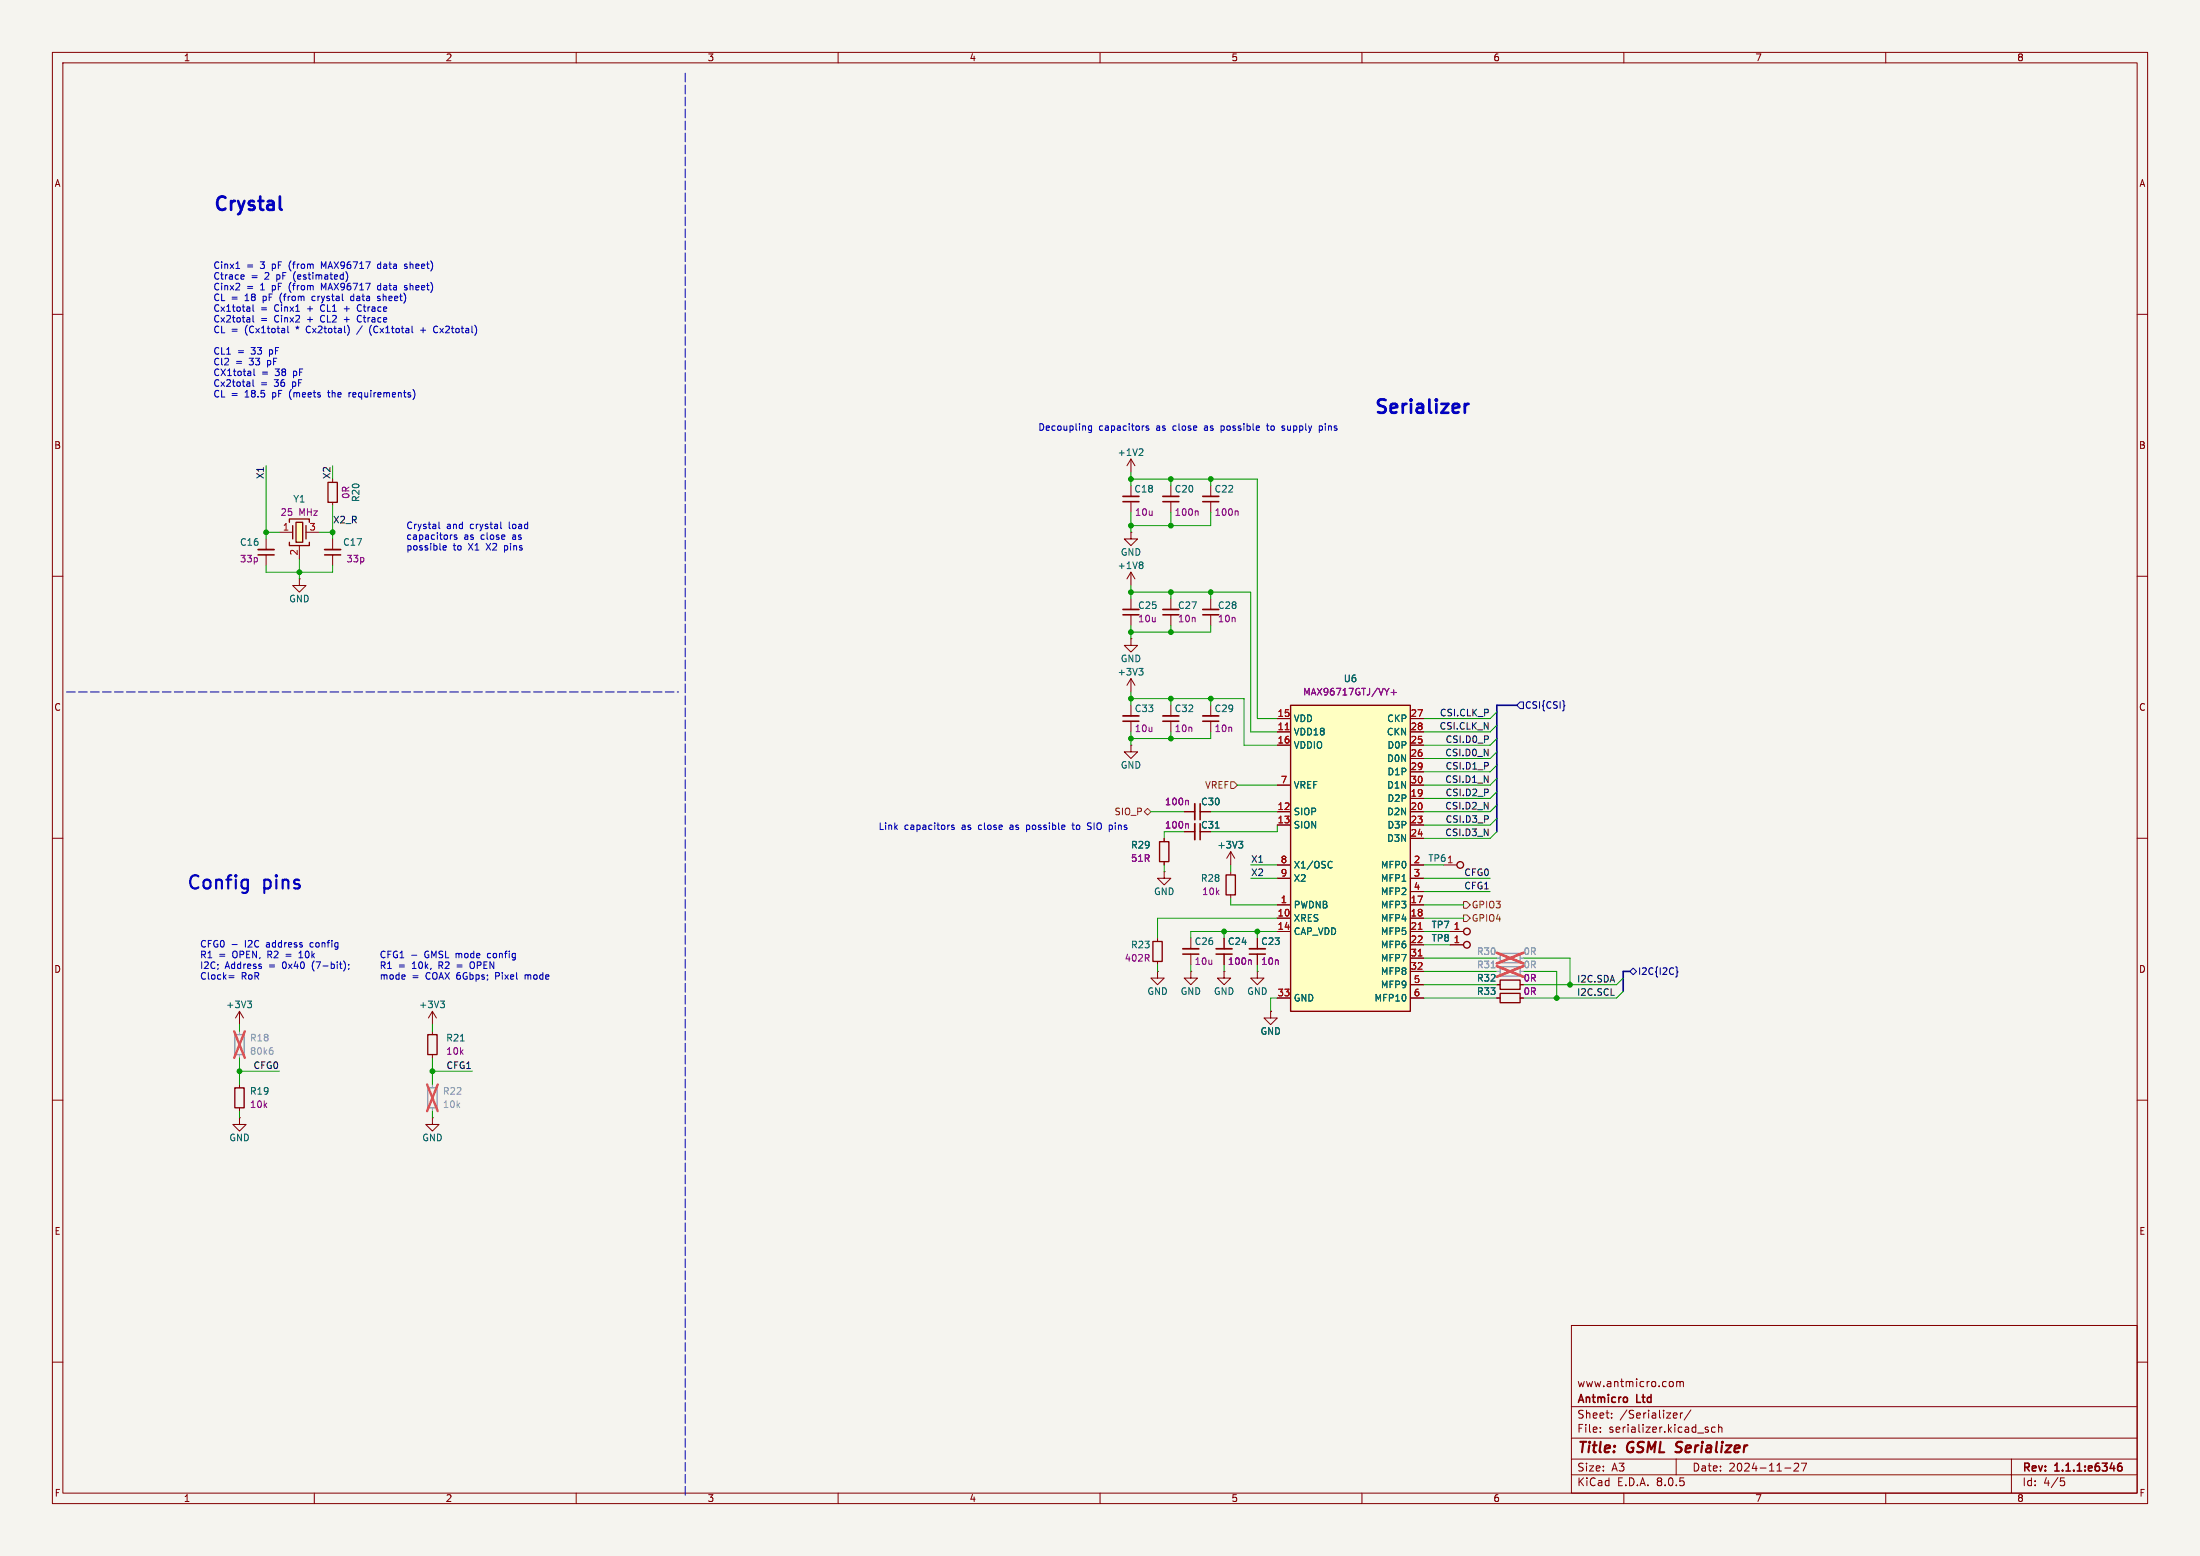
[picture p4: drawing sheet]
<svg xmlns="http://www.w3.org/2000/svg" width="420mm" height="297mm" viewBox="0 0 420 297" stroke-linecap="round" stroke-linejoin="round" font-family="sans-serif">
<path d="M0 0h420v297h-420z" fill="#f5f4ef" stroke="#f5f4ef" stroke-width=".19"/>
<g fill="none" stroke="#840000" stroke-width=".19">
<path d="M10 10h400v277h-400zM12 12h396v273h-396zM60 10v2M110 10v2M160 10v2M210 10v2M260 10v2M310 10v2M360 10v2M10 60h2M408 60h2M10 110h2"/>
<path d="M408 110h2M10 160h2M408 160h2M240 185.4v1.3h-1.2l1.2 1.3 1.3-1.3h-1.3M240 185.4h.1M10 210h2M408 210h2M10 260h2M300 253h108v32h-108zM408 260h2M300 278.5h108M300 274.5h108"/>
<path d="M300 268.5h108M305.5 273.2v.2M305.5 272.5v.1M307.7 270.5v.2M307.7 269.8v.1M319.2 263.7l.2 .3v.4l-.2 .3M319.7 269.7l.4 .1 .1 .2-.8 .2M320 278.5v3M320.1 270.6l-.4 .1M320.1 263.8l.4-.1 .2 .2M320.1 263.7v1M320.7 263.9l.2-.2 .4 .1 .1 .9"/>
<path d="M320.7 263.9v.8M320.8 269.7v1M321.2 269.7l-.3 .1-.1 .2M322.8 269.1l-1.3 1.9M325.7 272.9l.4 .1 .1 .2-.3 .2h-.2M325.7 272.4l.4 .1M327.4 272.5l-.4-.1-.3 .3 .2 .6h.5M328.1 272.5l.2-.1 .4 .1v.9M328.1 271.9v1.5M342.5 279.4l.6-.1 .2 .1 .1 .3-1 1.1h1M343.9 279.3h1l-.7 1.5M384 278.5v6.5"/>
<path d="M60 285v2M110 285v2M160 285v2M210 285v2M260 285v2M300 281.5h108M310 285v2M340.7 280.2h1.2M360 285v2M393.4 282.1h.7M393.5 282.7h.4l.3 .2-.2 .6-.5 .1"/>
</g>
<path d="M405 279.3a.59 .59 0 0 0-.7 .6v.6l.1 .2 .4 .1 .2-.2 .1-.5-.1-.2h-.5l-.2 .2" fill="none" stroke="#840000" stroke-width=".3"/>
<path d="M319.8 277.1l.3 .1M320.1 275.4l-.1 .4 .1 .2" fill="none" stroke="#840000" stroke-width=".4"/>
<path d="M44.8 197.5h1.8v3.8h-1.8z" fill="none" stroke="#9c9b98" stroke-width=".25"/>
<path d="M45.7 196.9v.6M51.8 200h.2M45.7 201.3v.6M51.9 200.5l.2 .2v.3l-.2 .2" fill="none" stroke="#9c9b98" stroke-width=".19"/>
<path d="M44.7 196.9l2 5M46.7 196.9l-2 5" fill="none" stroke="#e75356" stroke-width=".46"/>
<path d="M215.9 109.2l.8 1.3z" fill="#ffffc2"/>
<path d="M215.9 109.2v2.6" fill="none" stroke="#ffffc2" stroke-width=".19"/>
<path d="M215.9 109.2l-.8 1.3z" fill="#ffffc2"/>
<g fill="none" stroke="#840000" stroke-width=".19">
<path d="M231.1 92.7v2M231.1 95.8v2M57.1 110.5v1.3h1.3l-1.3 1.2-1.2-1.2h1.2M57.1 110.5h.1M63.5 102.9v2M63.5 105.9v2.1M215.9 109.2l.8 1.3M215.9 109.2v2.6M215.9 114.3v2M215.9 117.3v2.1M215.9 109.2l-.8 1.3M221 179.1v.6"/>
<path d="M227.3 179.1v2M233.7 179.1v2M221 185.4v1.3h1.2l-1.2 1.3-1.3-1.3h1.3M221 185.4h.1M221 183.5v.7M227.3 185.4v1.3h-1.2l1.2 1.3 1.3-1.3h-1.3M227.3 185.4h.1M227.3 182.1v2.1M233.7 182.1v2.1"/>
</g>
<path d="M218 107.3l.2 .2-.2 .3 .2 .2v.3l-.2 .2" fill="none" stroke="#006464" stroke-width=".19"/>
<path d="M229.6 95.8h3.1M62 105.9h3M214.4 117.3h3M225.8 182.1h3.1M232.2 182.1h3" fill="none" stroke="#840000" stroke-width=".3"/>
<path d="M229.6 94.7h3.1M62 104.9h3M214.4 116.3h3M225.8 181.1h3.1M232.2 181.1h3" fill="none" stroke="#840000" stroke-width=".33"/>
<path d="M236.2 97.5l.1 .2v.7M238.7 183.2l.2 .2v.7" fill="none" stroke="#840084" stroke-width=".19"/>
<path d="M220.1 179.7h1.8v3.8h-1.8z" fill="none" stroke="#840000" stroke-width=".25"/>
<path d="M55.9 100.3v2.6M58.4 100.3v2.6" fill="none" stroke="#ffffc2" stroke-width=".19"/>
<path d="M56.5 99.7h1.3v3.8h-1.3z" fill="#ffffc2"/>
<g fill="none" stroke="#840000" stroke-width=".25">
<path d="M55.2 99.7v-.6h3.9v.6M56.5 99.7h1.3v3.8h-1.3zM62.6 92.1h1.8v3.8h-1.8zM55.2 103.5v.6h3.9v-.6M55.9 100.3v2.6M58.4 100.3v2.6M221.4 160.7h1.7v3.8h-1.7zM234.1 167h1.7v3.8h-1.7zM81.7 197.5h1.7v3.8h-1.7zM286.4 189.6h3.8v1.8h-3.8zM286.4 187.1h3.8v1.7h-3.8zM44.8 207.6h1.8v3.9h-1.8z"/>
<circle cx="278.8" cy="165.1" r=".63"/>
<circle cx="280" cy="177.8" r=".63"/>
<circle cx="280" cy="180.3" r=".63"/>
</g>
<g fill="none" stroke="#840000" stroke-width=".19">
<path d="M63.5 95.9v.6M215.9 92.7v2M215.9 95.8v2M223.5 92.7v2M223.5 95.8v2M53.3 101.6h2.6M57.1 104.1v2.6M58.4 101.6h2.6M223.5 114.3v2M223.5 117.3v2.1M231.1 114.3v2M231.1 117.3v2.1"/>
<path d="M215.9 129.5v2.6M215.9 134.6v2.1M215.9 137.7v2M215.9 129.5l.8 1.3M215.9 129.5l-.8 1.3M223.5 134.6v2.1M223.5 137.7v2M231.1 134.6v2.1M231.1 137.7v2M226.1 154.9h2M226.1 158.8h2M229.1 154.9h2"/>
<path d="M222.2 166.4v1.2h1.3l-1.3 1.3-1.2-1.3h1.2M222.2 166.4h.1M222.2 160v.7M222.2 164.5v.6M234.9 162.6v2.5M234.9 166.4v.6M234.9 170.8v.7M234.9 162.6l.8 1.2M234.9 162.6l-.7 1.2M240 179.1v2M275.6 165.1h2.5M276.9 177.8h2.5"/>
<path d="M45.7 193v2.6M45.7 193l-.7 1.3M45.7 193l.8 1.3M82.5 193v2.6M82.5 196.9v.6M82.5 193l-.7 1.3M82.5 193l.8 1.3M233.7 185.4v1.3h-1.3l1.3 1.3 1.2-1.3h-1.2M233.7 185.4h.1M240 182.1v2.1M276.9 180.3h2.5M285.7 190.5h.7"/>
<path d="M285.7 188h.7M290.2 190.5h.6M290.2 188h.6M45.7 213.4v1.2h1.3l-1.3 1.3-1.3-1.3h1.3M45.7 213.4h.1M45.7 207v.6M45.7 211.5v.6M82.5 213.4v1.2h1.3l-1.3 1.3-1.2-1.3h1.2M82.5 213.4h.1M82.5 201.3v.6"/>
</g>
<path d="M214.4 95.8h3M222 95.8h3M222 117.3h3M229.6 117.3h3.1M214.4 137.7h3M222 137.7h3M229.6 137.7h3.1M229.1 153.4v3.1M229.1 157.2v3.1M238.5 182.1h3.1" fill="none" stroke="#840000" stroke-width=".3"/>
<path d="M214.4 94.7h3M222 94.7h3M222 116.3h3M229.6 116.3h3.1M214.4 136.7h3M222 136.7h3M229.6 136.7h3.1M228.1 153.4v3.1M228.1 157.2v3.1M238.5 181.1h3.1" fill="none" stroke="#840000" stroke-width=".33"/>
<path d="M228.5 97.5l.2 .2v.7M226.7 152.8l.2 .1v.7M226.7 157.2l.2 .2v.7" fill="none" stroke="#840084" stroke-width=".19"/>
<path d="M217.4 127.6h.8l-.4 .5M218 128.1l.2 .2v.3l-.2 .2M232 158.1h.7M236.5 160.6h.7l-.4 .5M237 161.1l.2 .2v.3l-.2 .3M47.2 191.1h.8l-.4 .5M47.8 191.6l.2 .2v.3l-.2 .2M84.1 191.1h.7l-.4 .5M84.6 191.6l.2 .2v.3l-.2 .2M87.9 198.7h.7" fill="none" stroke="#006464" stroke-width=".19"/>
<path d="M286.4 182h3.8v1.8h-3.8zM286.4 184.5h3.8v1.8h-3.8zM81.7 207.6h1.7v3.9h-1.7z" fill="none" stroke="#9c9b98" stroke-width=".25"/>
<path d="M285.7 182.9h.7M285.7 185.4h.7M290.2 182.9h.6M290.2 185.4h.6M82.5 207v.6M82.5 211.5v.6" fill="none" stroke="#9c9b98" stroke-width=".19"/>
<path d="M285.7 181.9l5.1 2M285.7 184.4l5.1 2M290.8 181.9l-5.1 2M290.8 184.4l-5.1 2M81.5 207l2.1 5.1M83.6 207l-2.1 5.1" fill="none" stroke="#e75356" stroke-width=".46"/>
<path d="M284.7 184.7h.7" fill="none" stroke="#939391" stroke-width=".19"/>
<path d="M246.4 134.6h22.8v58.4h-22.8z" fill="#ffffc2"/>
<path d="M246.4 134.6h22.8v58.4h-22.8z" fill="none" stroke="#840000" stroke-width=".25"/>
<g fill="none" stroke="#840000" stroke-width=".19">
<path d="M215.9 87.6l-.8 1.3M215.9 87.6v2.6M215.9 87.6l.8 1.3M50.8 102.9v2M50.8 105.9v2.1M215.9 101.6v1.3h1.3l-1.3 1.2-1.3-1.2h1.3M215.9 101.6h.1M215.9 121.9v1.3h1.3l-1.3 1.3-1.3-1.3h1.3M215.9 121.9h.1M243.8 139.7h2.6M243.8 137.2h2.6M269.2 139.7h2.6"/>
<path d="M269.2 137.2h2.6M215.9 142.2v1.3h1.3l-1.3 1.3-1.3-1.3h1.3M215.9 142.2h.1M226.1 154.9h2M226.1 158.8h2M229.1 154.9h2M243.8 154.9h2.6M243.8 157.5h2.6M243.8 142.2h2.6M243.8 149.9h2.6M269.2 154.9h2.6M269.2 157.5h2.6"/>
<path d="M269.2 142.2h2.6M269.2 152.4h2.6M269.2 144.8h2.6M269.2 147.3h2.6M269.2 149.9h2.6M222.2 160v.7M222.2 164.5v.6M233.7 179.1v2M240 179.1v2M243.8 172.7h2.6M243.8 175.3h2.6M243.8 177.8h2.6"/>
<path d="M243.8 165.1h2.6M243.8 167.6h2.6M269.2 172.7h2.6M269.2 175.3h2.6M269.2 177.8h2.6M269.2 165.1h2.6M269.2 160h2.6M269.2 167.6h2.6M269.2 170.2h2.6M276.9 177.8h2.5M233.7 182.1v2.1M240 182.1v2.1"/>
<path d="M242.6 193v1.3h-1.3l1.3 1.3 1.2-1.3h-1.2M242.6 193h.1M243.8 190.5h2.6M269.2 180.3h2.6M269.2 182.9h2.6M269.2 185.4h2.6M269.2 190.5h2.6M269.2 188h2.6M276.9 180.3h2.5M285.7 190.5h.7M285.7 188h.7M290.2 190.5h.6"/>
<path d="M290.2 188h.6"/>
</g>
<path d="M245.4 139.3h.7M270.8 177.4h.7M270.8 182.5h.7" fill="none" stroke="#a90000" stroke-width=".19"/>
<path d="M218 85.7l.2 .2-.1 .3-.7 .7h.8M232 158.1h.7M236.5 160.6h.7l-.4 .5M237 161.1l.2 .2v.3l-.2 .3M253.8 164.5h.5M254.3 165.6h-.5" fill="none" stroke="#006464" stroke-width=".19"/>
<path d="M265.6 132.2h.9M266.1 131.7v1M226.7 152.8l.2 .1v.7M226.7 157.2l.2 .2v.7M238.7 183.2l.2 .2v.7" fill="none" stroke="#840084" stroke-width=".19"/>
<path d="M49.3 105.9h3" fill="none" stroke="#840000" stroke-width=".3"/>
<path d="M49.3 104.9h3" fill="none" stroke="#840000" stroke-width=".33"/>
<path d="M218.4 154.9l.7-.6 .6 .6-.6 .7zM234.9 149.2h.7l.6 .7-.6 .6h-.7zM279.4 172.1h.6l.7 .6-.7 .7h-.6zM279.4 174.6h.6l.7 .7-.7 .6h-.6z" fill="none" stroke="#725600" stroke-width=".19"/>
<path d="M290.2 134h.6v1.3h-.6l-.6-.7zM298.6 134.7h.1l-.1 .1M311.1 185.4l.7-.6 .6 .6-.6 .7zM319.9 184.5l.2 .2v.6l.2 .2-.2 .2v.6l-.2 .2" fill="none" stroke="#000084" stroke-width=".19"/>
<g fill="none" stroke="#0000c2" stroke-width=".19">
<path d="M45 51.3h.8M45.6 54.1l.2 .2-.1 .3-.7 .7h.8M46.2 52.4l.3 .1 .1 .3-.6 .1M46.5 53.2l-.3 .1M47.5 58.6l.2 .2v.6M47.7 59.4h-.1M47.7 58.9h-.1M48.3 58.2v1l.2 .2M59.8 56.5l-.3 .3v.3l.3 .3M61.8 50.9l-.4-.9v1.3M61.8 55l-.4-.9v1.2M65.7 58.9h1"/>
<path d="M66.1 51.9a1.49 1.49 0 0 1 0 1.8M67.4 56.5l-.4 .1-.1 .2 .1 .5 .4 .1M68.6 58.2a.68 .68 0 0 0-.4 .6 .68 .68 0 0 0 .4 .6M72.6 50.4l-.4 .1-.1 .1v.5l.5 .2M72.6 54.5l-.4 .1-.1 .1v.5l.5 .1M72.6 56.6l-.4-.1-.1 .3 .5 .3M72.6 57.2l-.2 .2-.3-.1M77.7 50.5l-.3-.1-.2 .2 .6 .4M77.7 54.6l-.3-.1-.2 .2 .6 .4M77.8 51.1l-.2 .2-.4-.1M77.8 55.2l-.2 .1h-.4M47.5 60.6l.2 .2v.7"/>
<path d="M47.5 72.9l.2 .2v.6M47.7 61.4l-.1 .1M47.7 60.9l-.1 .1M47.7 73.7h-.1M47.7 73.2l-.1 .1M48.3 60.2v1.1l.2 .2M48.3 72.5v1.1l.2 .1M48.5 70.4v1.1l.2 .2M55 62.2v1.1l.1 .2M62.5 74.9h.5M62.7 74.5l.1 1.2M65.7 61h1"/>
<path d="M66.5 62.3l.2 .6-.2 .9M66.6 74.9v.9M67 74.9l-.4 .3M68.6 60.2a.68 .68 0 0 0-.4 .6 .68 .68 0 0 0 .4 .7M69.2 62.2l-1.1 1.6M70.9 62.1a1.47 1.47 0 0 0 0 1.9M78.8 74.3a1.46 1.46 0 0 1 0 2M80.3 63h1M82.9 63.3l.3 .2 .4-.1M83.6 62.4l-.4-.2-.3 .2M83.8 99.6v1.1l.2 .2M95.6 99.6v1.1l.2 .2"/>
<path d="M208.4 81.3v1l-.3 .3-.3-.1M208.4 81.4l-.4-.1-.2 .2 .1 .6h.5M218.3 81.3h.1M219.3 81.4l-.3-.1-.2 .2v.2l.5 .1v.3h-.5M233.1 81.3v1.3M233.1 82.1h.1M233.2 81.3l-.1 .1M241.8 81.3h.4M241.9 80.9v1.1l.3 .1M244.8 81.4h.4M244.8 81.7l.5 .2M245.3 82l-.2 .1h-.4"/>
<path d="M251.9 81.4l.3-.1 .3 .2-.2 .6h-.4M251.9 81.3v1.3M84.6 104.6l.6-.1-.1-.3-.3-.1-.2 .2v.6h.5M86.3 102.1l-.3 .1M87.2 102.2l-.3-.1-.2 .2 .1 .2 .4 .1v.3h-.5M181.2 157.5h.1M182.1 157.6l-.3-.1-.2 .2 .1 .2 .4 .1v.3h-.5M196 157.5v1.3M196 158.3h.1M196.1 157.5l-.1 .1M204.6 157.5h.5M204.8 157.1v1.1l.3 .1"/>
<path d="M207.6 158.3h.6M207.7 157.6l.5 .2M208.3 157.1h-.5l-.1 .1M212.3 157.6l.1 .1-.1 .6M43.7 186.2h1M43.7 186.6h1M44.3 180.3h1M57.1 182.8h.7M57.3 181.7l-.2 .2M65.6 183.4a1.46 1.46 0 0 1 0 2M66.6 184.1v.1M66.6 184.8l-.1 .2"/>
<path d="M78.6 182.3h1M89.9 183.7a.9 .9 0 0 0 0 1.1M100.2 186.1v.8M100.4 186.1l-.2 .1"/>
</g>
<path d="M53.6 39.9l.2 .2M279.6 77.1v1.7M280.4 77.1a.65 .65 0 0 0-.8 .5" fill="none" stroke="#0000c2" stroke-width=".51"/>
<path d="M130.8 14v271.7M12.7 132.1h116.8" fill="none" stroke="#0000c2" stroke-width=".19" stroke-dasharray="1.7 .6"/>
<path d="M289.6 134.6h-3.9v24.2M311.1 185.4h-1.2v3.8" fill="none" stroke="#000084" stroke-width=".3"/>
<g fill="none" stroke="#009600" stroke-width=".19">
<path d="M50.8 88.9v14M63.5 96.5v6.4M215.9 91.4h24.1v45.8h3.8M215.9 90.2v2.5M215.9 97.8v3.8M223.5 91.4v1.3M223.5 97.8v2.5M231.1 97.8v2.5h-15.2M231.1 91.4v1.3M50.8 108v1.2h12.7v-1.2M50.8 101.6h2.5M57.1 106.7v3.8"/>
<path d="M61 101.6h2.5M215.9 111.8v2.5M215.9 119.4v2.5M215.9 113h22.9v26.7h5M223.5 113v1.3M223.5 119.4v1.3M231.1 113v1.3M231.1 119.4v1.3h-15.2M215.9 132.1v2.5M215.9 139.7v2.5M215.9 133.4h21.6v8.8h6.3M223.5 133.4v1.2"/>
<path d="M223.5 139.7v1.3M231.1 139.7v1.3h-15.2M231.1 133.4v1.2M285.7 135.9l-1.2 1.3h-12.7M285.7 138.4l-1.2 1.3h-12.7M219.7 154.9h6.4M226.1 158.8h-3.9v1.2M231.1 154.9h12.7M236.2 149.9h7.6M243.8 157.5v1.3h-12.7M285.7 153.7l-1.2 1.2h-12.7M285.7 148.6l-1.2 1.3h-12.7"/>
<path d="M285.7 141l-1.2 1.2h-12.7M285.7 143.5l-1.2 1.3h-12.7M285.7 151.1l-1.2 1.3h-12.7M285.7 158.8l-1.2 1.2h-12.7M285.7 146.1l-1.2 1.2h-12.7M285.7 156.2l-1.2 1.3h-12.7M222.2 165.1v1.3M233.7 177.8v1.3M234.9 165.1v1.3M234.9 171.5v1.2h8.9M238.8 167.6h5M238.8 165.1h5"/>
<path d="M240 177.8v1.3M243.8 177.8h-16.5v1.3M243.8 175.3h-22.8v3.8M271.8 177.8h5.1M271.8 167.6h12.7M271.8 175.3h7.6M271.8 172.7h7.6M271.8 165.1h3.8M271.8 170.2h12.7M45.7 195.6v1.3M82.5 195.6v1.3M221 184.2v1.2"/>
<path d="M227.3 184.2v1.2M233.7 184.2v1.2M240 184.2v1.2M243.8 190.5h-1.2v2.5M271.8 188h13.9M271.8 190.5h13.9M271.8 182.9h13.9M271.8 185.4h13.9M271.8 180.3h5.1M290.8 182.9h8.9v5.1M290.8 185.4h6.4v5.1M309.9 186.7l-1.3 1.3h-17.8"/>
<path d="M309.9 189.2l-1.3 1.3h-17.8M45.7 201.9v5.1M45.7 212.1v1.3M45.7 204.5h7.6M82.5 201.9v5.1M82.5 212.1v1.3M82.5 204.5h7.7"/>
</g>
<path d="M285.7 182.9h.7M285.7 185.4h.7M290.2 182.9h.6M290.2 185.4h.6" fill="none" stroke="#9c9b98" stroke-width=".19"/>
<path d="M285.7 181.9l5.1 2M285.7 184.4l5.1 2M290.8 181.9l-5.1 2M290.8 184.4l-5.1 2" fill="none" stroke="#e75356" stroke-width=".46"/>
<path d="M284.7 184.7h.7" fill="none" stroke="#939391" stroke-width=".19"/>
<g fill="#009600" stroke="#009600" stroke-width=".19">
<circle cx="231.1" cy="133.4" r=".46"/>
<circle cx="297.2" cy="190.5" r=".46"/>
<circle cx="299.7" cy="188" r=".46"/>
<circle cx="223.5" cy="120.7" r=".46"/>
<circle cx="215.9" cy="120.7" r=".46"/>
<circle cx="231.1" cy="113" r=".46"/>
<circle cx="223.5" cy="113" r=".46"/>
<circle cx="215.9" cy="113" r=".46"/>
<circle cx="223.5" cy="91.4" r=".46"/>
<circle cx="231.1" cy="91.4" r=".46"/>
<circle cx="223.5" cy="133.4" r=".46"/>
<circle cx="82.5" cy="204.5" r=".46"/>
<circle cx="45.7" cy="204.5" r=".46"/>
<circle cx="57.1" cy="109.2" r=".46"/>
<circle cx="215.9" cy="133.4" r=".46"/>
<circle cx="50.8" cy="101.6" r=".46"/>
<circle cx="63.5" cy="101.6" r=".46"/>
<circle cx="223.5" cy="100.3" r=".46"/>
<circle cx="215.9" cy="100.3" r=".46"/>
<circle cx="223.5" cy="141" r=".46"/>
<circle cx="215.9" cy="141" r=".46"/>
<circle cx="215.9" cy="91.4" r=".46"/>
<circle cx="240" cy="177.8" r=".46"/>
<circle cx="233.7" cy="177.8" r=".46"/>
</g>
<g font-size="3.5" fill="#0000c2">
<text x="40.6" y="40.4">Crystal</text>
<text x="262.3" y="79.1">Serializer</text>
<text x="35.6" y="169.9">Config</text>
<text x="50.3" y="169.9">pins</text>
</g>
<g font-size="2.8" fill="#840000">
<text x="301" y="277.9">Title:</text>
<text x="310.6" y="277.9">GSML</text>
<text x="320.8" y="277.9">Serializer</text>
</g>
<g font-size="2.1" fill="#840000">
<text x="301" y="268.2">Antmicro</text>
<text x="301" y="265">www.antmicro.com</text>
<text x="312.5" y="268.2">Ltd</text>
<text x="301" y="273.7">File:</text>
<text x="301" y="271">Sheet:</text>
<text x="307.1" y="273.7">serializer.kicad_sch</text>
<text x="309.2" y="271">/Serializer/</text>
<text x="301" y="281.1">Size:</text>
<text x="307.6" y="281.1">A3</text>
<text x="323" y="281.1">Date:</text>
<text x="330" y="281.1">2024-11-27</text>
<text x="386" y="281.3">Rev:</text>
<text x="392.4" y="281.3">1.1.1:e6346</text>
<text x="301" y="283.9">KiCad</text>
<text x="308.7" y="283.9">E.D.A.</text>
<text x="316.3" y="283.9">8.0.5</text>
<text x="386" y="283.9">Id:</text>
<text x="390.1" y="283.9">4/5</text>
</g>
<g font-size="1.8" fill="#840000">
<text x="35" y="11.9">1</text>
<text x="85" y="11.9">2</text>
<text x="135" y="11.9">3</text>
<text x="185" y="11.9">4</text>
<text x="235" y="11.9">5</text>
<text x="285" y="11.9">6</text>
<text x="335" y="11.9">7</text>
<text x="385" y="11.9">8</text>
<text x="10.3" y="35.9">A</text>
<text x="408.3" y="35.9">A</text>
<text x="10.3" y="85.9">B</text>
<text x="408.2" y="85.9">B</text>
<text x="10.3" y="135.9">C</text>
<text x="408.2" y="135.9">C</text>
<text x="229.2" y="158.3">C31</text>
<text x="10.3" y="185.9">D</text>
<text x="408.2" y="185.9">D</text>
<text x="10.3" y="235.9">E</text>
<text x="408.3" y="235.9">E</text>
<text x="10.3" y="285.9">F</text>
<text x="35" y="286.9">1</text>
<text x="85" y="286.9">2</text>
<text x="135" y="286.9">3</text>
<text x="185" y="286.9">4</text>
<text x="235" y="286.9">5</text>
<text x="285" y="286.9">6</text>
<text x="335" y="286.9">7</text>
<text x="385" y="286.9">8</text>
<text x="408.3" y="285.9">F</text>
</g>
<g font-size="1.8" fill="#0000c2">
<text x="40.6" y="51.4">Cinx1</text>
<text x="40.6" y="53.5">Ctrace</text>
<text x="47.1" y="51.4">=</text>
<text x="47.9" y="53.5">=</text>
<text x="49.8" y="51.4">3</text>
<text x="50.7" y="53.5">2</text>
<text x="52.2" y="51.4">pF</text>
<text x="53" y="53.5">pF</text>
<text x="55.6" y="51.4">(from</text>
<text x="56.5" y="53.5">(estimated)</text>
<text x="62" y="51.4">MAX96717</text>
<text x="72.9" y="51.4">data</text>
<text x="78.3" y="51.4">sheet)</text>
<text x="40.6" y="55.5">Cinx2</text>
<text x="40.6" y="57.5">CL =</text>
<text x="40.6" y="59.6">Cx1total</text>
<text x="46.9" y="57.5">18</text>
<text x="47.1" y="55.5">=</text>
<text x="49.7" y="59.6">=</text>
<text x="49.8" y="55.5">1</text>
<text x="50.4" y="57.5">pF</text>
<text x="52.2" y="55.5">pF</text>
<text x="52.5" y="59.6">Cinx1</text>
<text x="53.9" y="57.5">(from</text>
<text x="55.6" y="55.5">(from</text>
<text x="58.9" y="59.6">+</text>
<text x="60.2" y="57.5">crystal</text>
<text x="61.7" y="59.6">CL1</text>
<text x="62" y="55.5">MAX96717</text>
<text x="66.3" y="59.6">+</text>
<text x="67.8" y="57.5">data</text>
<text x="69.1" y="59.6">Ctrace</text>
<text x="72.9" y="55.5">data</text>
<text x="73.1" y="57.5">sheet)</text>
<text x="78.3" y="55.5">sheet)</text>
<text x="40.6" y="61.6">Cx2total</text>
<text x="40.6" y="63.7">CL =</text>
<text x="46.9" y="63.7">(Cx1total</text>
<text x="49.7" y="61.6">=</text>
<text x="52.5" y="61.6">Cinx2</text>
<text x="56.8" y="63.7">*</text>
<text x="58.9" y="61.6">+</text>
<text x="58.9" y="63.7">Cx2total)</text>
<text x="61.7" y="61.6">CL2</text>
<text x="66.3" y="61.6">+</text>
<text x="69.1" y="61.6">Ctrace</text>
<text x="71.4" y="63.7">(Cx1total</text>
<text x="81.3" y="63.7">+</text>
<text x="84.1" y="63.7">Cx2total)</text>
<text x="40.6" y="67.8">CL1</text>
<text x="40.6" y="69.8">Cl2</text>
<text x="40.6" y="71.9">CX1total</text>
<text x="45" y="69.8">=</text>
<text x="45.3" y="67.8">=</text>
<text x="47.7" y="69.8">33</text>
<text x="48.1" y="67.8">33</text>
<text x="49.9" y="71.9">=</text>
<text x="51.3" y="69.8">pF</text>
<text x="51.7" y="67.8">pF</text>
<text x="52.7" y="71.9">38</text>
<text x="56.2" y="71.9">pF</text>
<text x="40.6" y="73.9">Cx2total</text>
<text x="40.6" y="76">CL =</text>
<text x="46.9" y="76">18.5</text>
<text x="49.7" y="73.9">=</text>
<text x="52.3" y="76">pF</text>
<text x="52.5" y="73.9">36</text>
<text x="55.7" y="76">(meets</text>
<text x="56.1" y="73.9">pF</text>
<text x="63.3" y="76">the</text>
<text x="67.4" y="76">requirements)</text>
<text x="198.1" y="82.3">Decoupling</text>
<text x="209.8" y="82.3">capacitors</text>
<text x="220.8" y="82.3">as</text>
<text x="224.2" y="82.3">close</text>
<text x="230.4" y="82.3">as</text>
<text x="233.7" y="82.3">possible</text>
<text x="242.8" y="82.3">to</text>
<text x="245.8" y="82.3">supply</text>
<text x="253.1" y="82.3">pins</text>
<text x="77.5" y="101.1">Crystal</text>
<text x="85.2" y="101.1">and</text>
<text x="89.9" y="101.1">crystal</text>
<text x="97.4" y="101.1">load</text>
<text x="77.5" y="103.1">capacitors</text>
<text x="77.5" y="105.2">possible</text>
<text x="86.5" y="105.2">to</text>
<text x="88.6" y="103.1">as</text>
<text x="89.5" y="105.2">X1</text>
<text x="91.9" y="103.1">close</text>
<text x="93.1" y="105.2">X2</text>
<text x="96.7" y="105.2">pins</text>
<text x="98.1" y="103.1">as</text>
<text x="167.6" y="158.5">Link</text>
<text x="172.6" y="158.5">capacitors</text>
<text x="183.7" y="158.5">as</text>
<text x="187.1" y="158.5">close</text>
<text x="193.2" y="158.5">as</text>
<text x="196.6" y="158.5">possible</text>
<text x="205.6" y="158.5">to</text>
<text x="208.7" y="158.5">SIO</text>
<text x="213" y="158.5">pins</text>
<text x="38.1" y="180.9">CFG0</text>
<text x="38.1" y="183">R1</text>
<text x="38.1" y="185">I2C;</text>
<text x="41.8" y="183">=</text>
<text x="43" y="185">Address</text>
<text x="44.5" y="183">OPEN,</text>
<text x="46.9" y="180.9">I2C</text>
<text x="51.1" y="180.9">address</text>
<text x="51.3" y="183">R2</text>
<text x="51.4" y="185">=</text>
<text x="54.2" y="185">0x40</text>
<text x="55" y="183">=</text>
<text x="57.7" y="183">10k</text>
<text x="59.7" y="180.9">config</text>
<text x="60" y="185">(7-bit);</text>
<text x="72.4" y="183">CFG1</text>
<text x="72.4" y="185">R1</text>
<text x="76" y="185">=</text>
<text x="78.8" y="185">10k,</text>
<text x="81.1" y="183">GMSL mode</text>
<text x="84" y="185">R2</text>
<text x="87.7" y="185">=</text>
<text x="90.4" y="185">OPEN</text>
<text x="93.5" y="183">config</text>
<text x="38.1" y="187.1">Clock=</text>
<text x="46" y="187.1">RoR</text>
<text x="72.4" y="187.1">mode</text>
<text x="78.6" y="187.1">=</text>
<text x="81.4" y="187.1">COAX 6Gbps;</text>
<text x="95" y="187.1">Pixel</text>
<text x="100.9" y="187.1">mode</text>
</g>
<g font-size="1.8" fill="#006464">
<text x="213.3" y="87.2">+1V2</text>
<text x="68.8" y="95.9" transform="rotate(-90 68.8 95.9)">R20</text>
<text x="216.5" y="94.2">C18</text>
<text x="224.2" y="94.2">C20</text>
<text x="231.8" y="94.2">C22</text>
<text x="55.9" y="96.1">Y1</text>
<text x="45.7" y="104.4">C16</text>
<text x="65.4" y="104.4">C17</text>
<text x="213.9" y="106.3">GND</text>
<text x="213.3" y="108.8">+1V8</text>
<text x="55.1" y="115.2">GND</text>
<text x="217.2" y="116.4">C25</text>
<text x="224.8" y="116.4">C27</text>
<text x="232.4" y="116.4">C28</text>
<text x="213.3" y="129.1">+3V3</text>
<text x="213.9" y="126.6">GND</text>
<text x="256.4" y="130.4">U6</text>
<text x="216.5" y="136.1">C33</text>
<text x="224.2" y="136.1">C32</text>
<text x="231.8" y="136.1">C29</text>
<text x="246.9" y="140.6">VDD18</text>
<text x="246.9" y="138">VDD</text>
<text x="246.9" y="143.1">VDDIO</text>
<text x="264.7" y="140.6">CKN</text>
<text x="264.7" y="138">CKP</text>
<text x="264.8" y="143.1">D0P</text>
<text x="213.9" y="146.9">GND</text>
<text x="264.7" y="145.6">D0N</text>
<text x="264.8" y="148.2">D1P</text>
<text x="229.2" y="153.9">C30</text>
<text x="246.9" y="155.8">SIOP</text>
<text x="246.9" y="150.7">VREF</text>
<text x="264.7" y="155.8">D2N</text>
<text x="264.7" y="150.7">D1N</text>
<text x="264.8" y="153.3">D2P</text>
<text x="246.9" y="158.3">SION</text>
<text x="264.7" y="160.9">D3N</text>
<text x="264.8" y="158.3">D3P</text>
<text x="215.8" y="162.1">R29</text>
<text x="232.3" y="162.2">+3V3</text>
<text x="246.9" y="166">X1/OSC</text>
<text x="263.5" y="166">MFP0</text>
<text x="272.6" y="164.7">TP6</text>
<text x="276.2" y="164.8">1</text>
<text x="220.2" y="171">GND</text>
<text x="229.2" y="168.5">R28</text>
<text x="246.9" y="173.6">PWDNB</text>
<text x="246.9" y="168.5">X2</text>
<text x="263.5" y="173.6">MFP3</text>
<text x="263.5" y="168.5">MFP1</text>
<text x="263.5" y="171">MFP2</text>
<text x="246.9" y="176.1">XRES</text>
<text x="246.9" y="178.7">CAP_VDD</text>
<text x="263.5" y="176.1">MFP4</text>
<text x="263.5" y="178.7">MFP5</text>
<text x="273.2" y="179.9">TP8</text>
<text x="273.2" y="177.4">TP7</text>
<text x="215.8" y="181.2">R23</text>
<text x="228" y="180.6">C26</text>
<text x="234.3" y="180.6">C24</text>
<text x="240.7" y="180.6">C23</text>
<text x="263.5" y="181.2">MFP6</text>
<text x="263.5" y="183.7">MFP7</text>
<text x="218.9" y="190.1">GND</text>
<text x="225.3" y="190.1">GND</text>
<text x="231.6" y="190.1">GND</text>
<text x="238" y="190.1">GND</text>
<text x="246.9" y="191.4">GND</text>
<text x="262.3" y="191.4">MFP10</text>
<text x="263.5" y="186.3">MFP8</text>
<text x="263.5" y="188.8">MFP9</text>
<text x="281.9" y="190.1">R33</text>
<text x="281.9" y="187.6">R32</text>
<text x="43.1" y="192.6">+3V3</text>
<text x="79.9" y="192.6">+3V3</text>
<text x="240.5" y="197.7">GND</text>
<text x="85.1" y="199">R21</text>
<text x="47.6" y="209.1">R19</text>
<text x="43.7" y="218">GND</text>
<text x="80.5" y="218">GND</text>
</g>
<g font-size="1.8" fill="#0f0f0f">
<text x="50.5" y="91.5" transform="rotate(-90 50.5 91.5)">X1</text>
<text x="63.5" y="100">X2_R</text>
<text x="274.8" y="136.8">CSI.CLK_P</text>
<text x="274.7" y="139.4">CSI.CLK_N</text>
<text x="275.9" y="141.9">CSI.D0_P</text>
<text x="275.8" y="144.4">CSI.D0_N</text>
<text x="275.8" y="149.5">CSI.D1_N</text>
<text x="275.9" y="147">CSI.D1_P</text>
<text x="275.8" y="154.6">CSI.D2_N</text>
<text x="275.9" y="152.1">CSI.D2_P</text>
<text x="275.8" y="159.7">CSI.D3_N</text>
<text x="275.9" y="157.1">CSI.D3_P</text>
<text x="238.8" y="167.3">X2</text>
<text x="238.8" y="164.8">X1</text>
<text x="279.4" y="167.3">CFG0</text>
<text x="279.4" y="169.8">CFG1</text>
<text x="301" y="187.6">I2C.SDA</text>
<text x="301" y="190.2">I2C.SCL</text>
<text x="48.3" y="204.1">CFG0</text>
<text x="85.1" y="204.1">CFG1</text>
</g>
<text font-size="1.8" fill="#009600" x="63.2" y="91.5" transform="rotate(-90 63.2 91.5)">X2</text>
<g font-size="1.8" fill="#840084">
<text x="66.9" y="95.3" transform="rotate(-90 66.9 95.3)">0R</text>
<text x="53.5" y="98.7">25</text>
<text x="57" y="98.7">MHz</text>
<text x="216.6" y="98.7">10u</text>
<text x="224.2" y="98.7">100n</text>
<text x="231.8" y="98.7">100n</text>
<text x="45.7" y="107.5">33p</text>
<text x="66" y="107.5">33p</text>
<text x="217.2" y="119">10u</text>
<text x="224.8" y="119">10n</text>
<text x="232.4" y="119">10n</text>
<text x="248.7" y="132.9">MAX96717GTJ/VY+</text>
<text x="216.5" y="139.9">10u</text>
<text x="224.2" y="139.9">10n</text>
<text x="231.8" y="139.9">10n</text>
<text x="222.3" y="153.9">100n</text>
<text x="222.3" y="158.3">100n</text>
<text x="215.8" y="164.7">51R</text>
<text x="229.4" y="171">10k</text>
<text x="214.6" y="183.7">402R</text>
<text x="228" y="184.4">10u</text>
<text x="234.3" y="184.4">100n</text>
<text x="240.7" y="184.4">10n</text>
<text x="290.8" y="190.1">0R</text>
<text x="290.8" y="187.6">0R</text>
<text x="85.1" y="201.5">10k</text>
<text x="47.6" y="211.7">10k</text>
</g>
<g font-size="1.8" fill="#a90000">
<text x="53.9" y="101.3">1</text>
<text x="59" y="101.3">3</text>
<text x="56.9" y="106.1" transform="rotate(-90 56.9 106.1)">2</text>
<text x="243.8" y="136.9">15</text>
<text x="269.2" y="136.9">27</text>
<text x="243.8" y="139.4">11</text>
<text x="243.8" y="142">16</text>
<text x="269.2" y="142">25</text>
<text x="269.2" y="139.4">28</text>
<text x="244.4" y="149.6">7</text>
<text x="269.2" y="144.5">26</text>
<text x="269.2" y="147.1">29</text>
<text x="269.2" y="149.6">30</text>
<text x="243.8" y="154.7">12</text>
<text x="269.2" y="152.1">19</text>
<text x="269.2" y="154.7">20</text>
<text x="243.8" y="157.2">13</text>
<text x="269.2" y="157.2">23</text>
<text x="269.2" y="159.8">24</text>
<text x="244.4" y="164.8">8</text>
<text x="244.4" y="167.4">9</text>
<text x="269.8" y="164.8">2</text>
<text x="269.8" y="167.4">3</text>
<text x="244.4" y="172.5">1</text>
<text x="269.2" y="172.5">17</text>
<text x="269.8" y="169.9">4</text>
<text x="243.8" y="175">10</text>
<text x="243.8" y="177.5">14</text>
<text x="269.2" y="175">18</text>
<text x="269.2" y="177.5">21</text>
<text x="277.4" y="177.5">1</text>
<text x="269.2" y="180.1">22</text>
<text x="269.2" y="182.6">31</text>
<text x="269.2" y="185.2">32</text>
<text x="277.4" y="180.1">1</text>
<text x="243.8" y="190.2">33</text>
<text x="269.8" y="187.7">5</text>
<text x="269.8" y="190.2">6</text>
</g>
<g font-size="1.8" fill="#000084">
<text x="291" y="135.5">CSI{CSI}</text>
<text x="312.6" y="186.3">I2C{I2C}</text>
</g>
<g font-size="1.8" fill="#725600">
<text x="212.7" y="155.8">SIO_P</text>
<text x="230" y="150.7">VREF</text>
<text x="280.9" y="173.6">GPIO3</text>
<text x="280.9" y="176.1">GPIO4</text>
</g>
<g font-size="1.8" fill="#939391">
<text x="281.9" y="182.5">R30</text>
<text x="281.9" y="185">R31</text>
<text x="47.6" y="199">R18</text>
<text x="84.5" y="209.1">R22</text>
</g>
<g font-size="1.8" fill="#9c9b98">
<text x="290.8" y="182.5">0R</text>
<text x="290.8" y="185">0R</text>
<text x="47.6" y="201.5">80k6</text>
<text x="84.5" y="211.7">10k</text>
</g>
</svg>
